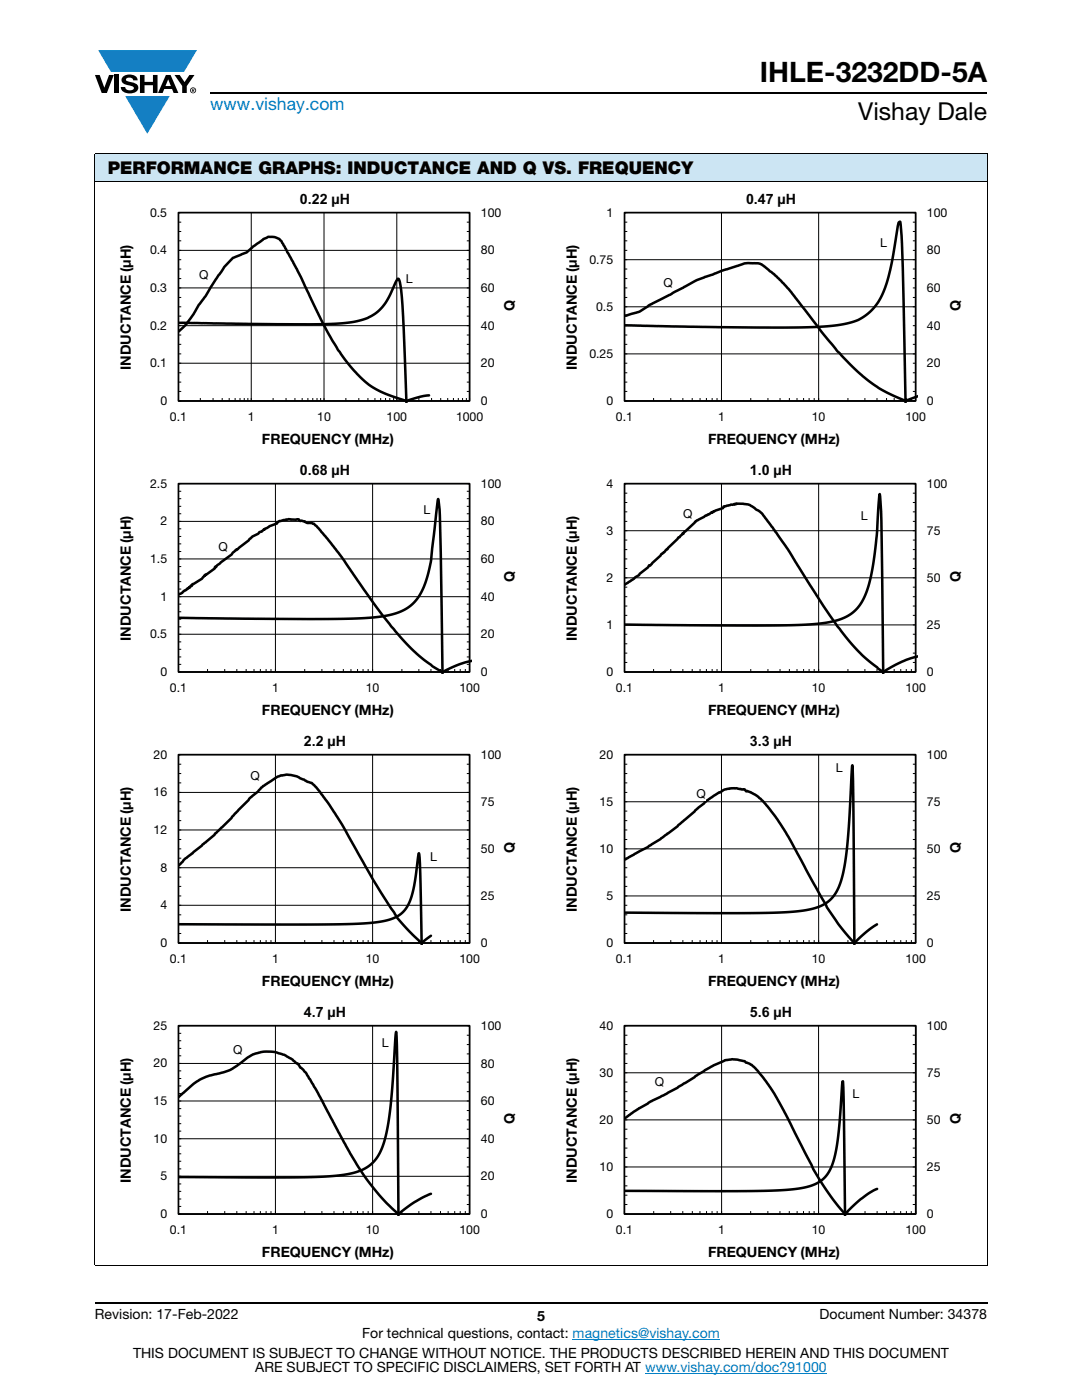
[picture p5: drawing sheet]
<svg xmlns="http://www.w3.org/2000/svg" width="216mm" height="279mm" viewBox="0 0 216 279" stroke-linecap="round" stroke-linejoin="round" font-family="sans-serif">
<g fill="#147fc3">
<path d="M19.6 10h19.7l-2.6 4.3h-1.1h-13.5z"/>
<path d="M25 19.2h8.9l-4.5 7.5z"/>
</g>
<g fill="#000">
<path d="M18.9 15h1l.9 2.5 1-2.5h.9l-1.4 3.6h-1zM22.9 15h.9v3.6h-.9zM24.6 15.3a2.1 2.1 0 0 1 2.8 .3l.1 .4h-.9a.79 .79 0 0 0-.7-.5 .79 .79 0 0 0-.8 .4l.3 .3 1 .2a1.08 1.08 0 0 1 1.2 1 1.08 1.08 0 0 1-1.1 1.2 1.73 1.73 0 0 1-2.4-1.2h.9a.96 .96 0 0 0 .8 .6 .96 .96 0 0 0 .9-.4 1.31 1.31 0 0 0-1.2-.6 1.03 1.03 0 0 1-1.1-.6 1.03 1.03 0 0 1 .2-1.1zM27.9 15h.9v1.3h1.7v-1.3h.9v3.6h-.9v-1.6h-1.7v1.6h-.9zM34.8 15h1.1l.9 1.4 1-1.4h1l-1.5 2.2v1.4h-.9v-1.4z"/>
<path d="M33.6 15.9l.5 1.3h-1.1zM33.1 15l-1.6 3.6h1l.3-.8h1.5l.3 .8h1l-1.6-3.6z"/>
<path d="M38.4 17.8h.2v.2h-.2zM38.3 17.7v.7h.1v-.3l.4 .3-.2-.3 .2-.2-.1-.2z"/>
<path d="M38.1 18a.46 .46 0 0 1 .9 0 .46 .46 0 0 1-.9 0zM37.9 18a.6 .6 0 0 0 1.2 0 .6 .6 0 0 0-1.2 0z"/>
</g>
<path d="M42 18.6h155M18.9 260h178.1" fill="none" stroke="#000" stroke-width=".36"/>
<path d="M114.3 267.3h29.3M128.7 274h36.3" fill="none" stroke="#007ec4" stroke-width=".2"/>
<path d="M18.9 30.7h178.1v5.5h-178.1z" fill="#cce5f3"/>
<g fill="none" stroke="#000" stroke-width=".2">
<path d="M18.9 30.7h178.1M18.9 36.2h178.1M18.9 30.8v221.7M197 30.8v221.7M35.6 42.4h58.1v37.6h-58.1zM35.6 57.5h58.1M35.6 50h58.1M35.6 59.4h.6M35.6 55.6h.6M35.6 53.7h.6M35.6 51.8h.6M35.6 48.1h.6"/>
<path d="M35.6 46.2h.6M35.6 44.3h.6M50.1 42.4v37.6M64.7 42.4v37.6M79.2 42.4v37.6M93.1 59.4h.6M93.1 55.6h.6M93.1 53.7h.6M93.1 51.8h.6M93.1 48.1h.6M93.1 46.2h.6M93.1 44.3h.6"/>
<path d="M35.6 72.5h58.1M35.6 65h58.1M35.6 78.1h.6M35.6 76.3h.6M35.6 74.4h.6M35.6 70.6h.6M35.6 68.7h.6M35.6 66.9h.6M35.6 63.1h.6M35.6 61.2h.6M40 79.4v.6M42.5 79.4v.6"/>
<path d="M44.3 79.4v.6M45.7 79.4v.6M46.9 79.4v.6M47.9 79.4v.6M48.7 79.4v.6M49.5 79.4v.6M54.5 79.4v.6M57.1 79.4v.6M58.9 79.4v.6M60.3 79.4v.6M61.4 79.4v.6M62.4 79.4v.6"/>
<path d="M63.3 79.4v.6M64 79.4v.6M69 79.4v.6M71.6 79.4v.6M73.4 79.4v.6M74.8 79.4v.6M76 79.4v.6M76.9 79.4v.6M77.8 79.4v.6M78.5 79.4v.6M83.6 79.4v.6M86.1 79.4v.6"/>
<path d="M87.9 79.4v.6M89.3 79.4v.6M90.5 79.4v.6M91.5 79.4v.6M92.3 79.4v.6M93.1 79.4v.6M93.1 78.1h.6M93.1 76.3h.6M93.1 74.4h.6M93.1 70.6h.6M93.1 68.7h.6M93.1 66.9h.6"/>
<path d="M93.1 63.1h.6M93.1 61.2h.6M18.9 252.6h178.1"/>
</g>
<path d="M35.6 42.4h58.1v37.6h-58.1z" fill="none" stroke="#000" stroke-width=".34"/>
<path d="M35.6 64.4l26.2 .3 5.4-.1 3.5-.4 2.6-.7 1.4-.8 .9-.7 1.6-2 2-4.2 .3-.2 .2 .3a109.4 109.4 0 0 1 1.1 15.9l.3 8.6M35.6 66.2l1.6-1.5 1.4-2 1.1-1.9 1.3-1.7 1.1-1.9 2.6-3.9 1.8-1.8 2.7-1.1 1.3-1.2 2.1-1.5 1-.4h1.2l.9 .4 .8 1 3.5 6.6 5.4 11 2 3.5 1.5 2 2.3 2.8 2.4 2.2 2.4 1.4 3.7 1.4a3.1 3.1 0 0 0 3.1-.1l2.8-.6" fill="none" stroke="#000" stroke-width=".51"/>
<g fill="#fff">
<path d="M81 54.1h1.3v2.9h-1.3z"/>
<path d="M39.8 53.2h1.9v2.9h-1.9z"/>
</g>
<g fill="none" stroke="#000" stroke-width=".2">
<path d="M124.6 42.4h58.1v37.6h-58.1zM124.6 51.8h58.1M124.6 59.4h.6M124.6 57.5h.6M124.6 55.6h.6M124.6 53.7h.6M124.6 50h.6M124.6 48.1h.6M124.6 46.2h.6M124.6 44.3h.6M144 42.4v37.6M163.4 42.4v37.6"/>
<path d="M182.1 59.4h.6M182.1 57.5h.6M182.1 55.6h.6M182.1 53.7h.6M182.1 50h.6M182.1 48.1h.6M182.1 46.2h.6M182.1 44.3h.6M124.6 70.6h58.1M124.6 61.2h58.1M124.6 78.1h.6M124.6 76.3h.6"/>
<path d="M124.6 74.4h.6M124.6 72.5h.6M124.6 68.7h.6M124.6 66.9h.6M124.6 65h.6M124.6 63.1h.6M130.4 79.4v.6M133.8 79.4v.6M136.3 79.4v.6M138.1 79.4v.6M139.7 79.4v.6M141 79.4v.6"/>
<path d="M142.1 79.4v.6M143.1 79.4v.6M149.8 79.4v.6M153.2 79.4v.6M155.6 79.4v.6M157.5 79.4v.6M159 79.4v.6M160.3 79.4v.6M161.4 79.4v.6M162.5 79.4v.6M169.2 79.4v.6M172.6 79.4v.6"/>
<path d="M175 79.4v.6M176.9 79.4v.6M178.4 79.4v.6M179.7 79.4v.6M180.8 79.4v.6M181.9 79.4v.6M182.1 78.1h.6M182.1 76.3h.6M182.1 74.4h.6M182.1 72.5h.6M182.1 68.7h.6M182.1 66.9h.6"/>
<path d="M182.1 65h.6M182.1 63.1h.6"/>
</g>
<path d="M124.6 42.4h58.1v37.6h-58.1z" fill="none" stroke="#000" stroke-width=".34"/>
<path d="M124.6 64.9l19.3 .4h15.9l6.7-.3 2.2-.4 2-.5 1.8-1 1.5-1.3 1.2-1.5 1-1.8 .8-2.4 .7-2.6 1.4-8.3a.87 .87 0 0 1 .4-1 98 98 0 0 1 .7 13.4l.5 22.8M124.6 63l3-.8 2.1-1.4 4.1-2 5.1-2.8 1.7-.7 8-2.7 3.1 .1 2.8 2 2.9 3 9.6 12.3 3.1 3.2 2 1.8 2.1 1.7 1.8 1.1 2.7 1.4a3.1 3.1 0 0 0 3 .4l1.4-.5" fill="none" stroke="#000" stroke-width=".51"/>
<g fill="#fff">
<path d="M175.6 47h1.4v2.9h-1.4z"/>
<path d="M132.4 54.8h1.9v2.9h-1.9z"/>
</g>
<g fill="none" stroke="#000" stroke-width=".2">
<path d="M35.6 96.5h58.1v37.6h-58.1zM35.6 99.5h.6M35.6 98h.6M55 96.5v37.6M74.3 96.5v37.6M93.1 99.5h.6M93.1 98h.6M35.6 119.1h58.1M35.6 111.5h58.1M35.6 104.1h58.1M35.6 117.6h.6M35.6 116.1h.6"/>
<path d="M35.6 114.6h.6M35.6 113.1h.6M35.6 110.1h.6M35.6 108.5h.6M35.6 107.1h.6M35.6 105.5h.6M35.6 102.5h.6M35.6 101h.6M93.1 117.6h.6M93.1 116.1h.6M93.1 114.6h.6M93.1 113.1h.6"/>
<path d="M93.1 110.1h.6M93.1 108.5h.6M93.1 107.1h.6M93.1 105.5h.6M93.1 102.5h.6M93.1 101h.6M35.6 126.6h58.1M35.6 132.6h.6M35.6 131.1h.6M35.6 129.6h.6M35.6 128.1h.6M35.6 125.1h.6"/>
<path d="M35.6 123.6h.6M35.6 122.1h.6M35.6 120.6h.6M41.4 133.5v.6M44.8 133.5v.6M47.3 133.5v.6M49.1 133.5v.6M50.7 133.5v.6M52 133.5v.6M53.1 133.5v.6M54.1 133.5v.6M60.8 133.5v.6"/>
<path d="M64.2 133.5v.6M66.6 133.5v.6M68.5 133.5v.6M70 133.5v.6M71.3 133.5v.6M72.4 133.5v.6M73.5 133.5v.6M80.2 133.5v.6M83.6 133.5v.6M86 133.5v.6M87.9 133.5v.6M89.4 133.5v.6"/>
<path d="M90.7 133.5v.6M91.8 133.5v.6M92.8 133.5v.6M93.1 132.6h.6M93.1 131.1h.6M93.1 129.6h.6M93.1 128.1h.6M93.1 125.1h.6M93.1 123.6h.6M93.1 122.1h.6M93.1 120.6h.6"/>
</g>
<path d="M35.6 96.5h58.1v37.6h-58.1z" fill="none" stroke="#000" stroke-width=".34"/>
<path d="M35.6 118.7l1.7-1 .5-.5 .1 .1 .2-.4h.2l.1-.3 1.9-1.1 .7-.9h.2l1.5-1.1 .2-.4 .1 .1 1.1-1 2-1.5 1-1 .1 .1 2.3-1.9 .9-.8 1.1-.6 .3-.3 .4-.1 .4-.4h.1l.2-.2 .9-.5 1.5-.5a1.5 1.5 0 0 1 1.2-.7l1.2-.2 1.2 .1a1.2 1.2 0 0 1 1.1 .3h.8l.5 .4 .8-.1 .5 .2 .6 .5 5 6.3 6.3 9 3.6 4.7 4.5 5 2.1 1.8 2.6 1.8a1.28 1.28 0 0 0 2 0l2.6-1.1 2.2-.6M35.6 123.3l25.2 .2h9.5l6.1-.5 2.1-.5 1.7-.5 1.7-1.1 1.2-1.2 1-1.6 .9-2.2 1-4.1 1.4-12.2 .1 .2a248.7 248.7 0 0 1 .6 19.8l.2 14.9" fill="none" stroke="#000" stroke-width=".51"/>
<g fill="#fff">
<path d="M84.5 100.3h1.4v2.9h-1.4z"/>
<path d="M43.6 107.7h1.9v2.9h-1.9z"/>
</g>
<g fill="none" stroke="#000" stroke-width=".2">
<path d="M124.6 96.5h58.1v37.6h-58.1zM124.6 98.4h.6M144 96.5v37.6M163.4 96.5v37.6M182.1 98.4h.6M124.6 115.3h58.1M124.6 105.9h58.1M124.6 119.1h.6M124.6 117.2h.6M124.6 113.5h.6M124.6 111.5h.6M124.6 109.7h.6"/>
<path d="M124.6 107.8h.6M124.6 104.1h.6M124.6 102.1h.6M124.6 100.3h.6M182.1 119.1h.6M182.1 117.2h.6M182.1 113.5h.6M182.1 111.5h.6M182.1 109.7h.6M182.1 107.8h.6M182.1 104.1h.6M182.1 102.1h.6"/>
<path d="M182.1 100.3h.6M124.6 124.7h58.1M124.6 132.2h.6M124.6 130.3h.6M124.6 128.5h.6M124.6 126.6h.6M124.6 122.8h.6M124.6 120.9h.6M130.4 133.5v.6M133.8 133.5v.6M136.3 133.5v.6M138.1 133.5v.6"/>
<path d="M139.7 133.5v.6M141 133.5v.6M142.1 133.5v.6M143.1 133.5v.6M149.8 133.5v.6M153.2 133.5v.6M155.6 133.5v.6M157.5 133.5v.6M159 133.5v.6M160.3 133.5v.6M161.4 133.5v.6M162.5 133.5v.6"/>
<path d="M169.2 133.5v.6M172.6 133.5v.6M175 133.5v.6M176.9 133.5v.6M178.4 133.5v.6M179.7 133.5v.6M180.8 133.5v.6M181.9 133.5v.6M182.1 132.2h.6M182.1 130.3h.6M182.1 128.5h.6M182.1 126.6h.6"/>
<path d="M182.1 122.8h.6M182.1 120.9h.6"/>
</g>
<path d="M124.6 96.5h58.1v37.6h-58.1z" fill="none" stroke="#000" stroke-width=".34"/>
<path d="M124.6 116.7l2.9-1.9 .2-.3 1.6-1.3 .2-.4h.3l2.1-2.2 .5-.3 .7-.7h.1l2.1-2.3 .3-.1 .6-.8 .1 .2 .3-.5 2.5-2.3 2.4-1.2 .5-.4 .1 .1 .7-.4 1.4-.5 .2-.3 2.1-.5 .2 .1 .1-.2h1.5l1.3 .3 2.4 1.6 2.2 2.9 3 4.4 7.2 11.3 2.6 3.9 1.6 2.1 3.5 3.8 3.5 2.9a.8 .8 0 0 0 1.3 0l3.1-1.6 3.1-1.1M124.6 124.6l23.5 .2 11.2-.1 5.7-.5 2.1-.4 1.7-.7 1.5-1 1.3-1.4 1-1.7 .8-2.5 .7-3 .6-4.1 .8-10.8a154.9 154.9 0 0 1 .5 16.7l.2 19.2" fill="none" stroke="#000" stroke-width=".51"/>
<g fill="#fff">
<path d="M171.8 101.3h1.4v3h-1.4z"/>
<path d="M136.3 101h1.9v2.9h-1.9z"/>
</g>
<g fill="none" stroke="#000" stroke-width=".2">
<path d="M35.6 150.6h58.1v37.6h-58.1zM35.6 158.1h58.1M35.6 156.2h.6M35.6 154.4h.6M35.6 152.5h.6M55 150.6v37.6M74.3 150.6v37.6M93.1 156.2h.6M93.1 154.4h.6M93.1 152.5h.6M35.6 173.2h58.1M35.6 165.6h58.1"/>
<path d="M35.6 178.8h.6M35.6 176.9h.6M35.6 175h.6M35.6 171.3h.6M35.6 169.4h.6M35.6 167.5h.6M35.6 163.8h.6M35.6 161.9h.6M35.6 160h.6M93.1 178.8h.6M93.1 176.9h.6M93.1 175h.6"/>
<path d="M93.1 171.3h.6M93.1 169.4h.6M93.1 167.5h.6M93.1 163.8h.6M93.1 161.9h.6M93.1 160h.6M35.6 180.7h58.1M35.6 186.3h.6M35.6 184.4h.6M35.6 182.6h.6M41.4 187.6v.6M44.8 187.6v.6"/>
<path d="M47.3 187.6v.6M49.1 187.6v.6M50.7 187.6v.6M52 187.6v.6M53.1 187.6v.6M54.1 187.6v.6M60.8 187.6v.6M64.2 187.6v.6M66.6 187.6v.6M68.5 187.6v.6M70 187.6v.6M71.3 187.6v.6"/>
<path d="M72.4 187.6v.6M73.5 187.6v.6M80.2 187.6v.6M83.6 187.6v.6M86 187.6v.6M87.9 187.6v.6M89.4 187.6v.6M90.7 187.6v.6M91.8 187.6v.6M92.8 187.6v.6M93.1 186.3h.6M93.1 184.4h.6"/>
<path d="M93.1 182.6h.6"/>
</g>
<path d="M35.6 150.6h58.1v37.6h-58.1z" fill="none" stroke="#000" stroke-width=".34"/>
<path d="M35.6 172.8l1.4-1.5 1.4-1 4.3-3.6 3.4-3.4 3.7-3.9 1.7-1.4 1-1.1 2.9-1.9 .7-.3 1.3-.1 1.9 .4 1.9 .9 1 .4 1.6 1.7 1.9 2.6 2.5 3.9 6.2 11 4.7 7.4 2.4 2.7 1.8 1.9a.76 .76 0 0 0 1.2 .3l1.5-1M35.6 184.5l32.9-.1 5.7-.2 3.4-.6 1.3-.5 1.2-.8 .9-.9 .6-1.2 1-3.2 1-6.7 .3 3.8 .2 14.5" fill="none" stroke="#000" stroke-width=".51"/>
<g fill="#fff">
<path d="M85.8 169.5h1.4v2.9h-1.4z"/>
<path d="M50 153.3h1.9v2.9h-1.9z"/>
</g>
<g fill="none" stroke="#000" stroke-width=".2">
<path d="M124.6 150.6h58.1v37.6h-58.1zM124.6 158.1h.6M124.6 156.2h.6M124.6 154.4h.6M124.6 152.5h.6M144 150.6v37.6M163.4 150.6v37.6M182.1 158.1h.6M182.1 156.2h.6M182.1 154.4h.6M182.1 152.5h.6M124.6 178.8h58.1"/>
<path d="M124.6 169.4h58.1M124.6 160h58.1M124.6 176.9h.6M124.6 175h.6M124.6 173.2h.6M124.6 171.3h.6M124.6 167.5h.6M124.6 165.6h.6M124.6 163.8h.6M124.6 161.9h.6M182.1 176.9h.6M182.1 175h.6"/>
<path d="M182.1 173.2h.6M182.1 171.3h.6M182.1 167.5h.6M182.1 165.6h.6M182.1 163.8h.6M182.1 161.9h.6M124.6 186.3h.6M124.6 184.4h.6M124.6 182.6h.6M124.6 180.7h.6M130.4 187.6v.6M133.8 187.6v.6"/>
<path d="M136.3 187.6v.6M138.1 187.6v.6M139.7 187.6v.6M141 187.6v.6M142.1 187.6v.6M143.1 187.6v.6M149.8 187.6v.6M153.2 187.6v.6M155.6 187.6v.6M157.5 187.6v.6M159 187.6v.6M160.3 187.6v.6"/>
<path d="M161.4 187.6v.6M162.5 187.6v.6M169.2 187.6v.6M172.6 187.6v.6M175 187.6v.6M176.9 187.6v.6M178.4 187.6v.6M179.7 187.6v.6M180.8 187.6v.6M181.9 187.6v.6M182.1 186.3h.6M182.1 184.4h.6"/>
<path d="M182.1 182.6h.6M182.1 180.7h.6"/>
</g>
<path d="M124.6 150.6h58.1v37.6h-58.1z" fill="none" stroke="#000" stroke-width=".34"/>
<path d="M124.6 171.5l4.7-2.4 2.5-1.6 3.3-2.5 5.9-5.2 2.4-1.6 1.2-.6 1-.3h1.4l.9 .2a1.11 1.11 0 0 1 1.1 .4l.8 .2 2 1.3 2.9 3.6 2.7 4.1 7.6 14 2.3 3.4 2.8 3.3a.43 .43 0 0 0 .5 .3 .43 .43 0 0 0 .4-.4l2-1.9 2-1.3M124.6 182.1l21.7 .1 9.8-.1 3.1-.2 2.3-.4 1.8-.5 1.5-.7 1.3-1.1 1-1.5 .7-1.9 .6-2.6 .9-6.8 .8-13.7 .2 6.5 .2 29.4" fill="none" stroke="#000" stroke-width=".51"/>
<g fill="#fff">
<path d="M166.8 151.8h1.4v2.9h-1.4z"/>
<path d="M139 156.9h1.9v2.9h-1.9z"/>
</g>
<g fill="none" stroke="#000" stroke-width=".2">
<path d="M35.6 204.7h58.1v37.6h-58.1zM35.6 218.2h.6M35.6 216.7h.6M35.6 215.2h.6M35.6 213.7h.6M35.6 210.7h.6M35.6 209.2h.6M35.6 207.7h.6M35.6 206.2h.6M55 204.7v37.6M74.3 204.7v37.6M93.1 217.9h.6"/>
<path d="M93.1 216h.6M93.1 214.1h.6M93.1 210.3h.6M93.1 208.5h.6M93.1 206.6h.6M93.7 219.7h-58.1M93.7 212.2h-58.1M35.6 234.8h58.1M35.6 239.3h.6M35.6 237.8h.6M35.6 236.3h.6M35.6 233.3h.6"/>
<path d="M35.6 231.8h.6M35.6 230.3h.6M35.6 228.7h.6M35.6 225.7h.6M35.6 224.3h.6M35.6 222.7h.6M35.6 221.3h.6M93.1 238.5h.6M93.1 236.7h.6M93.1 232.9h.6M93.1 231h.6M93.1 229.1h.6"/>
<path d="M93.1 225.4h.6M93.1 223.5h.6M93.1 221.6h.6M93.7 227.3h-58.1M35.6 240.8h.6M41.4 241.7v.6M44.8 241.7v.6M47.3 241.7v.6M49.1 241.7v.6M50.7 241.7v.6M52 241.7v.6M53.1 241.7v.6"/>
<path d="M54.1 241.7v.6M60.8 241.7v.6M64.2 241.7v.6M66.6 241.7v.6M68.5 241.7v.6M70 241.7v.6M71.3 241.7v.6M72.4 241.7v.6M73.5 241.7v.6M80.2 241.7v.6M83.6 241.7v.6M86 241.7v.6"/>
<path d="M87.9 241.7v.6M89.4 241.7v.6M90.7 241.7v.6M91.8 241.7v.6M92.8 241.7v.6M93.1 240.4h.6"/>
</g>
<path d="M35.6 204.7h58.1v37.6h-58.1z" fill="none" stroke="#000" stroke-width=".34"/>
<path d="M35.6 218.9l3-2.6 1.2-.8 2-.9 2.7-.6 1.4-.5 4.6-3.1 1.5-.4 1.2-.1 1.6 .1 2 .5 2.7 1.8 .4 .8 1.2 1 2.3 4 5.2 9.8 2.9 5 1.9 2.8 2.1 2.6 1.7 1.8 2 1.9a.52 .52 0 0 0 .9-.2l2.6-1.9 3.3-1.6M35.6 234.9l21 .1 8.2-.2 3-.2 2.2-.4 1.9-.6 1.4-.7 1.3-1.1 1.1-1.5 .8-1.9 .6-2.4 1-6.8 .9-13.3 .3 7.5 .2 29.3" fill="none" stroke="#000" stroke-width=".51"/>
<g fill="#fff">
<path d="M76.2 206.6h1.4v2.9h-1.4z"/>
<path d="M46.5 208.1h1.9v2.9h-1.9z"/>
</g>
<g fill="none" stroke="#000" stroke-width=".2">
<path d="M124.6 204.7h58.1v37.6h-58.1zM124.6 214.1h58.1M124.6 219.7h.6M124.6 217.9h.6M124.6 216h.6M124.6 212.2h.6M124.6 210.3h.6M124.6 208.5h.6M124.6 206.6h.6M144 204.7v37.6M163.3 204.7v37.6M182.1 219.7h.6"/>
<path d="M182.1 217.9h.6M182.1 216h.6M182.1 212.2h.6M182.1 210.3h.6M182.1 208.5h.6M182.1 206.6h.6M124.6 232.9h58.1M124.6 223.5h58.1M124.6 238.5h.6M124.6 236.7h.6M124.6 234.8h.6M124.6 231h.6"/>
<path d="M124.6 229.1h.6M124.6 227.3h.6M124.6 225.4h.6M124.6 221.6h.6M182.1 238.5h.6M182.1 236.7h.6M182.1 234.8h.6M182.1 231h.6M182.1 229.1h.6M182.1 227.3h.6M182.1 225.4h.6M182.1 221.6h.6"/>
<path d="M124.6 240.4h.6M130.4 241.7v.6M133.8 241.7v.6M136.2 241.7v.6M138.1 241.7v.6M139.7 241.7v.6M141 241.7v.6M142.1 241.7v.6M143.1 241.7v.6M149.8 241.7v.6M153.2 241.7v.6M155.6 241.7v.6"/>
<path d="M157.5 241.7v.6M159.1 241.7v.6M160.3 241.7v.6M161.5 241.7v.6M162.4 241.7v.6M169.2 241.7v.6M172.6 241.7v.6M175 241.7v.6M176.9 241.7v.6M178.4 241.7v.6M179.7 241.7v.6M180.9 241.7v.6"/>
<path d="M181.8 241.7v.6M182.1 240.4h.6"/>
</g>
<path d="M124.6 204.7h58.1v37.6h-58.1z" fill="none" stroke="#000" stroke-width=".34"/>
<path d="M124.6 237.7h20.9l8.7-.1 5.3-.4 1.9-.4 1.5-.6 1.2-.8 1-1.1 .8-1.4 .6-1.8 .8-4.8 .8-10 .1-.5 .4 26.9M124.6 223.2l2.9-2 2.3-1.4 5.3-2.7 7.3-4.5 2.5-1.1 1.3-.1 2.3 .4 .4 .3 1.1 .4 .8 .7 1.5 1.9 1.8 2.5 2.6 4.7 5.7 11.1 2.4 4 3 4a.85 .85 0 0 0 1.1 .6l2.8-2.7 1.9-1.3 1.4-.7" fill="none" stroke="#000" stroke-width=".51"/>
<g fill="#fff">
<path d="M170.1 216.7h1.4v2.9h-1.4z"/>
<path d="M130.6 214.4h1.9v2.9h-1.9z"/>
</g>
<text font-size="5.6" x="151.6" y="16.4">IHLE-3232DD-5A</text>
<text font-size="4.9" x="171.3" y="24">Vishay Dale</text>
<text font-size="3.5" fill="#007ec4" x="42" y="21.9">www.vishay.com</text>
<text font-size="3.5" x="21.5" y="34.8">PERFORMANCE GRAPHS: INDUCTANCE AND Q VS. FREQUENCY</text>
<g font-size="2.8">
<text x="59.9" y="40.7">0.22 µH</text>
<text x="148.9" y="40.7">0.47 µH</text>
<text x="102.7" y="62.1" transform="rotate(-90 102.7 62.1)">Q</text>
<text x="191.7" y="62.1" transform="rotate(-90 191.7 62.1)">Q</text>
<text x="26.1" y="73.8" transform="rotate(-90 26.1 73.8)">INDUCTANCE (µH)</text>
<text x="115.1" y="73.8" transform="rotate(-90 115.1 73.8)">INDUCTANCE (µH)</text>
<text x="52.3" y="88.5">FREQUENCY (MHz)</text>
<text x="141.3" y="88.5">FREQUENCY (MHz)</text>
<text x="59.9" y="94.7">0.68 µH</text>
<text x="149.6" y="94.7">1.0 µH</text>
<text x="102.7" y="116.2" transform="rotate(-90 102.7 116.2)">Q</text>
<text x="191.7" y="116.2" transform="rotate(-90 191.7 116.2)">Q</text>
<text x="26.1" y="127.9" transform="rotate(-90 26.1 127.9)">INDUCTANCE (µH)</text>
<text x="115.1" y="127.9" transform="rotate(-90 115.1 127.9)">INDUCTANCE (µH)</text>
<text x="52.3" y="142.6">FREQUENCY (MHz)</text>
<text x="141.3" y="142.6">FREQUENCY (MHz)</text>
<text x="60.7" y="148.8">2.2 µH</text>
<text x="149.6" y="148.8">3.3 µH</text>
<text x="102.7" y="170.3" transform="rotate(-90 102.7 170.3)">Q</text>
<text x="191.7" y="170.3" transform="rotate(-90 191.7 170.3)">Q</text>
<text x="26.1" y="182" transform="rotate(-90 26.1 182)">INDUCTANCE (µH)</text>
<text x="115.1" y="182" transform="rotate(-90 115.1 182)">INDUCTANCE (µH)</text>
<text x="52.3" y="196.7">FREQUENCY (MHz)</text>
<text x="141.3" y="196.7">FREQUENCY (MHz)</text>
<text x="60.7" y="202.9">4.7 µH</text>
<text x="149.6" y="202.9">5.6 µH</text>
<text x="102.7" y="224.4" transform="rotate(-90 102.7 224.4)">Q</text>
<text x="191.7" y="224.4" transform="rotate(-90 191.7 224.4)">Q</text>
<text x="26.1" y="236.1" transform="rotate(-90 26.1 236.1)">INDUCTANCE (µH)</text>
<text x="115.1" y="236.1" transform="rotate(-90 115.1 236.1)">INDUCTANCE (µH)</text>
<text x="52.3" y="250.8">FREQUENCY (MHz)</text>
<text x="141.3" y="250.8">FREQUENCY (MHz)</text>
<text x="18.9" y="263.3">Revision: 17-Feb-2022</text>
<text x="107.2" y="263.6">5</text>
<text x="163.6" y="263.3">Document Number: 34378</text>
<text x="72.3" y="267.1">For technical questions, contact: magnetics@vishay.com</text>
<text x="26.5" y="271">THIS DOCUMENT IS SUBJECT TO CHANGE WITHOUT NOTICE. THE PRODUCTS DESCRIBED HEREIN AND THIS DOCUMENT</text>
<text x="50.9" y="273.8">ARE SUBJECT TO SPECIFIC DISCLAIMERS, SET FORTH AT www.vishay.com/doc?91000</text>
</g>
<g font-size="2.5">
<text x="30" y="43.3">0.5</text>
<text x="96" y="43.3">100</text>
<text x="121" y="43.3">1</text>
<text x="185" y="43.3">100</text>
<text x="30" y="50.8">0.4</text>
<text x="96" y="50.8">80</text>
<text x="117.6" y="52.7">0.75</text>
<text x="175.6" y="49.4">L</text>
<text x="185" y="50.8">80</text>
<text x="30" y="58.3">0.3</text>
<text x="39.8" y="55.6">Q</text>
<text x="81" y="56.5">L</text>
<text x="96" y="58.3">60</text>
<text x="132.4" y="57.2">Q</text>
<text x="185" y="58.3">60</text>
<text x="30" y="65.8">0.2</text>
<text x="96" y="65.8">40</text>
<text x="119" y="62">0.5</text>
<text x="185" y="65.8">40</text>
<text x="117.6" y="71.4">0.25</text>
<text x="30" y="73.3">0.1</text>
<text x="96" y="73.3">20</text>
<text x="185" y="73.3">20</text>
<text x="32" y="80.8">0</text>
<text x="33.9" y="83.9">0.1</text>
<text x="49.4" y="83.9">1</text>
<text x="63.3" y="83.9">10</text>
<text x="77.2" y="83.9">100</text>
<text x="91" y="83.9">1000</text>
<text x="95.9" y="80.8">0</text>
<text x="121" y="80.8">0</text>
<text x="122.9" y="83.9">0.1</text>
<text x="143.3" y="83.9">1</text>
<text x="162" y="83.9">10</text>
<text x="180.7" y="83.9">100</text>
<text x="185" y="80.8">0</text>
<text x="30" y="97.3">2.5</text>
<text x="96" y="97.4">100</text>
<text x="121" y="97.3">4</text>
<text x="185" y="97.4">100</text>
<text x="32" y="104.9">2</text>
<text x="84.5" y="102.6">L</text>
<text x="96" y="104.9">80</text>
<text x="121" y="106.7">3</text>
<text x="136.3" y="103.3">Q</text>
<text x="171.8" y="103.7">L</text>
<text x="185" y="106.7">75</text>
<text x="30" y="112.4">1.5</text>
<text x="43.6" y="110.1">Q</text>
<text x="96" y="112.4">60</text>
<text x="32" y="119.9">1</text>
<text x="96" y="119.9">40</text>
<text x="121" y="116.1">2</text>
<text x="185" y="116.1">50</text>
<text x="121" y="125.5">1</text>
<text x="185" y="125.5">25</text>
<text x="30" y="127.4">0.5</text>
<text x="96" y="127.4">20</text>
<text x="32" y="134.9">0</text>
<text x="95.9" y="134.9">0</text>
<text x="121" y="134.9">0</text>
<text x="185" y="134.9">0</text>
<text x="33.9" y="138">0.1</text>
<text x="54.3" y="138">1</text>
<text x="73" y="138">10</text>
<text x="91.7" y="138">100</text>
<text x="122.9" y="138">0.1</text>
<text x="143.3" y="138">1</text>
<text x="162" y="138">10</text>
<text x="180.7" y="138">100</text>
<text x="30.6" y="151.4">20</text>
<text x="50" y="155.6">Q</text>
<text x="96" y="151.4">100</text>
<text x="119.6" y="151.4">20</text>
<text x="166.8" y="154.1">L</text>
<text x="185" y="151.4">100</text>
<text x="30.6" y="159">16</text>
<text x="96" y="160.8">75</text>
<text x="119.6" y="160.8">15</text>
<text x="139" y="159.3">Q</text>
<text x="185" y="160.8">75</text>
<text x="30.6" y="166.5">12</text>
<text x="32" y="174">8</text>
<text x="85.8" y="171.8">L</text>
<text x="96" y="170.2">50</text>
<text x="119.6" y="170.2">10</text>
<text x="185" y="170.2">50</text>
<text x="96" y="179.6">25</text>
<text x="121" y="179.6">5</text>
<text x="185" y="179.6">25</text>
<text x="32" y="181.5">4</text>
<text x="32" y="189">0</text>
<text x="95.9" y="189">0</text>
<text x="121" y="189">0</text>
<text x="185" y="189">0</text>
<text x="33.9" y="192.1">0.1</text>
<text x="54.3" y="192.1">1</text>
<text x="73" y="192.1">10</text>
<text x="91.7" y="192.1">100</text>
<text x="122.9" y="192.1">0.1</text>
<text x="143.3" y="192.1">1</text>
<text x="162" y="192.1">10</text>
<text x="180.7" y="192.1">100</text>
<text x="30.6" y="205.5">25</text>
<text x="76.2" y="209">L</text>
<text x="96" y="205.5">100</text>
<text x="119.6" y="205.5">40</text>
<text x="185" y="205.5">100</text>
<text x="30.6" y="213">20</text>
<text x="46.5" y="210.4">Q</text>
<text x="96" y="213">80</text>
<text x="119.6" y="214.9">30</text>
<text x="185" y="214.9">75</text>
<text x="30.6" y="220.6">15</text>
<text x="96" y="220.6">60</text>
<text x="130.6" y="216.8">Q</text>
<text x="170.1" y="219.1">L</text>
<text x="119.6" y="224.3">20</text>
<text x="185" y="224.3">50</text>
<text x="30.6" y="228.1">10</text>
<text x="96" y="228.1">40</text>
<text x="119.6" y="233.7">10</text>
<text x="185" y="233.7">25</text>
<text x="32" y="235.6">5</text>
<text x="96" y="235.6">20</text>
<text x="32" y="243.1">0</text>
<text x="95.9" y="243.1">0</text>
<text x="121" y="243.1">0</text>
<text x="185" y="243.1">0</text>
<text x="33.9" y="246.2">0.1</text>
<text x="54.3" y="246.2">1</text>
<text x="73" y="246.2">10</text>
<text x="91.7" y="246.2">100</text>
<text x="122.9" y="246.2">0.1</text>
<text x="143.3" y="246.2">1</text>
<text x="162" y="246.2">10</text>
<text x="180.7" y="246.2">100</text>
</g>
</svg>
